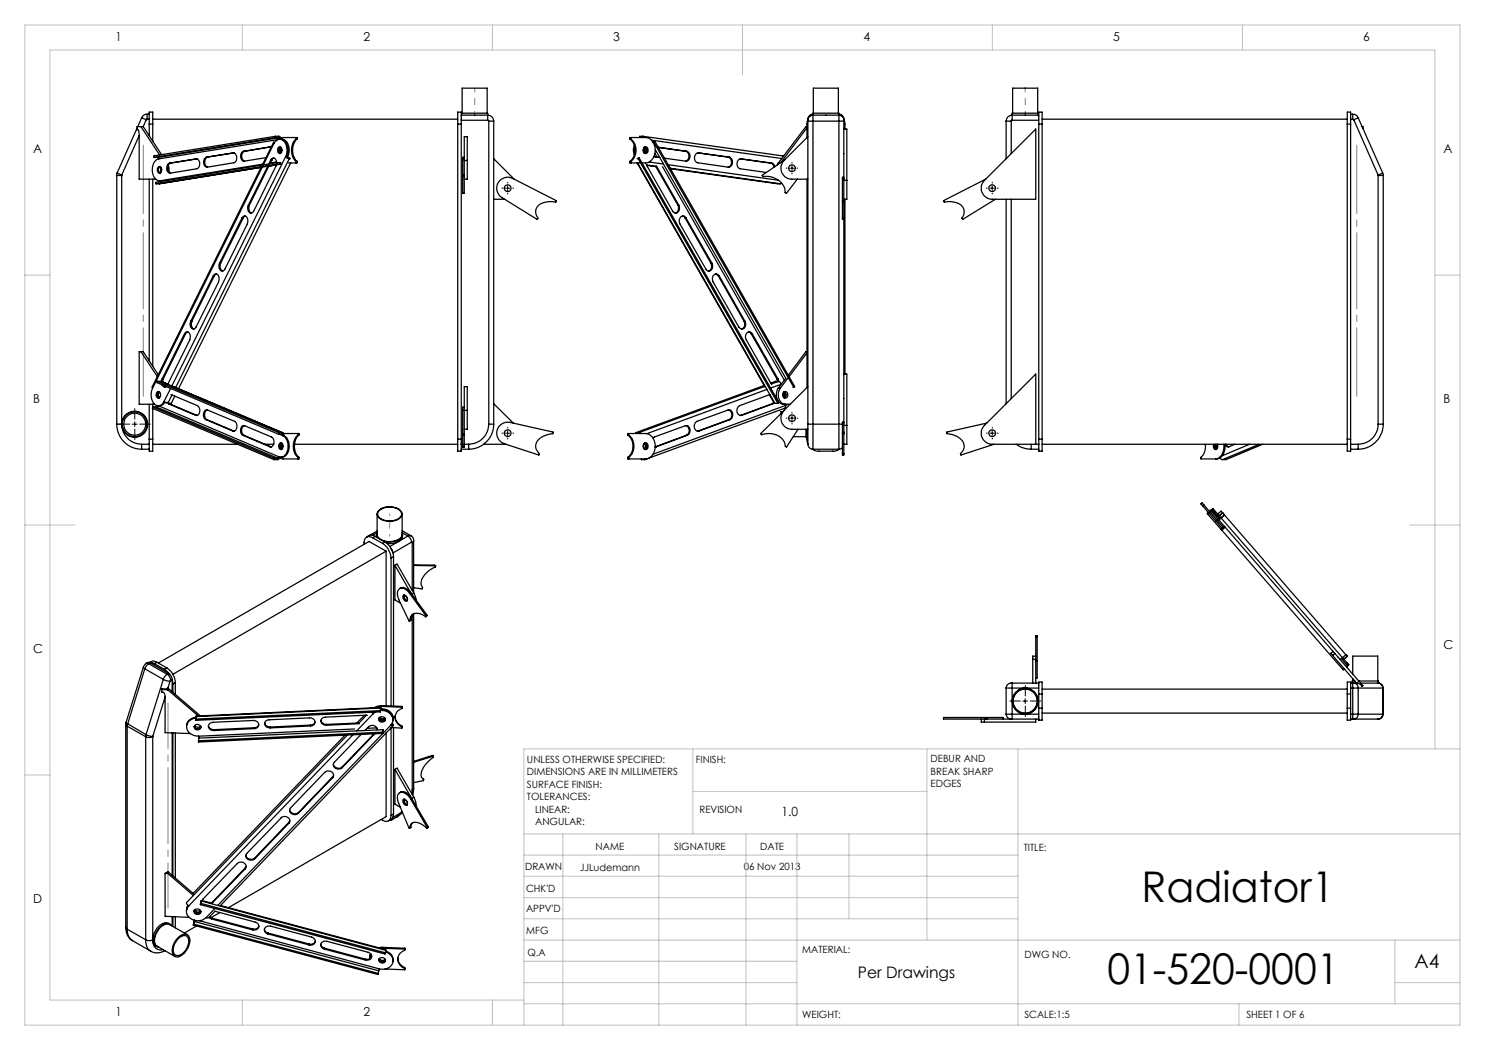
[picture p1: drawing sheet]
<svg xmlns="http://www.w3.org/2000/svg" width="297mm" height="210mm" viewBox="0 0 297 210" stroke-linecap="round" stroke-linejoin="round" font-family="sans-serif">
<g fill="none" stroke="#000" stroke-width=".2" stroke-dasharray="15.2 1.3 1.3 1.3">
<path d="M100.6 37.6h-.2M101.6 36.6v-.2M101.6 38.6v.2M102.6 37.6h.1M157.4 33.6h-.2M158.4 32.6v-.2M158.4 34.6v.2M159.4 33.6h.2M197.5 37.6h-.2M198.5 36.6v-.2M198.5 38.6v.2M199.5 37.6h.1"/>
<path d="M26 84.8h-2.1M27 83.8v-2.1M27 85.8v2.1M28 84.8h2.1M100.6 86.6h-.2M101.6 85.6v-.2M101.6 87.6v.2M102.6 86.6h.1M157.4 83.6h-.2M158.4 82.6v-.2M158.4 84.6v.2M159.4 83.6h.2"/>
<path d="M197.5 86.6h-.2M198.5 85.6v-.2M198.5 87.6v.2M199.5 86.6h.1M205.1 139.2v-2.1M204.1 140.2h-2.1M205.1 141.2v2.1M206.1 140.2h2.1"/>
</g>
<g fill="none" stroke="#000" stroke-width=".2">
<path d="M101 37.6h1M101.5 37.1v1M157.9 33.6h1M158.4 33.2v.9M197.9 37.6h1M198.4 37.1v1M26.4 84.8h1M27 84.3v1M101 86.6h1M101.5 86.1v1M157.9 83.6h1M158.4 83.1v1"/>
<path d="M197.9 86.6h1M198.4 86.1v1M205 139.7v1M204.5 140.2h1"/>
</g>
<g fill="none" stroke="#c0c0c0" stroke-width=".2">
<path d="M5 5h287v200h-287zM48.5 5v5M98.5 5v5M148.5 5v10M198.5 5v5M248.5 5v5M5 55h5M287 55h5M5 105h10M282 105h10M5 155h5M138.6 158.3h46.8"/>
<path d="M138.6 149.8v17M185.4 149.8v38.2M203.6 149.8v55.2M287 149.8v-139.8h-277v190h94.8M292 149.8h-187.2v55.2M104.8 166.8h187.2M104.8 179.5h98.8M104.8 175.3h98.8M104.8 171h98.8M112.6 166.8v38.2M131.8 166.8v38.2M149.2 166.8v38.2"/>
<path d="M159.4 166.8v38.2M169.8 166.8v17M104.8 183.8h98.8M104.8 196.5h54.6M104.8 192.3h54.6M104.8 188h187.2M279 196.5h13M279 188v12.8M48.5 200v5M98.5 200v5M104.8 200.8h187.2M247.8 200.8v4.2"/>
</g>
<path d="M28.7 29v50.2M271.4 29v50.2" fill="none" stroke="#808080" stroke-width=".2" stroke-dasharray="15.2 1.3 1.3 1.3" stroke-dashoffset="1.6"/>
<path d="M95 17.6v5.4M205.1 17.6v5.4" fill="none" stroke="#808080" stroke-width=".2" stroke-dasharray="15.2 1.3 1.3 1.3" stroke-dashoffset="14.4"/>
<path d="M33.6 140.6v41" fill="none" stroke="#808080" stroke-width=".2" stroke-dasharray="15.2 1.3 1.3 1.3" stroke-dashoffset="6.2"/>
<path d="M77.9 102.8v4.4" fill="none" stroke="#808080" stroke-width=".2" stroke-dasharray="15.2 1.3 1.3 1.3" stroke-dashoffset="14.9"/>
<g fill="none" stroke="#000" stroke-width=".25">
<path d="M23.4 35.1h.9M23.4 35.1v49.7M23.4 34.6l.9 .4M23.4 34.6v.5M24.3 35v.1M24.3 35.1v49.7M27.4 25.6l-4 9M27.8 27.1v8.7h3.4M27.8 27.1l-3.5 7.9M28.2 25.3l3.7 5.7M28.3 23.6l.9 .3M28.3 23.6l-.7 1.7"/>
<path d="M28.6 25.3h-1.2v.7h.2l.2 .2v.9M28.6 25.3l3.7 5.6M29.2 23.9l-.6 1.4M29.4 23.8l-.2 .1M29.4 22.9a1.09 1.09 0 0 0-1.1 .7M29.4 22.9v.9M29.4 23.8h.4M29.4 22.9h.4M29.8 23.9v.9M29.8 22.9v-.5h.8v2.4M29.8 22.9v.9M29.8 24.8h.8"/>
<path d="M29.8 23.8v.1M29.8 24.8v2.4M29.8 35.8v36.3M30.6 23.8h60.9M30.6 24.8v3.4M30.6 35.8v37.4M30.8 31.5h.7M31.2 36.8h.7M31.5 31.5l.2 .3M31.7 33.4a.62 .62 0 0 1 .6 .6 .62 .62 0 0 1-.6 .6l-.2-.5v-.5zM31.7 31.8a2.43 2.43 0 0 0-1 3.4l.6 .7 .7 .3M31.9 36.2h.1"/>
<path d="M32 33.3a.81 .81 0 0 0 0 1.3M32 36.2v.1M32.2 33.5l-.1 .4 .1 .5M33.7 33.1l.1 1.3M33.9 32.6h.2M34.1 32.6a1.13 1.13 0 0 0 0 2M39.2 31.8a1.07 1.07 0 0 1 .8 .9 1.07 1.07 0 0 1-.6 1.1l-5.4 .8a1.1 1.1 0 0 1-.7-.9 1.1 1.1 0 0 1 .6-1.1M39.2 31.8h.2M39.2 31.8l-5.3 .8M39.4 31.8l-5.3 .8M41.3 31.4h.2M41.5 31.4a1.2 1.2 0 0 0 0 2"/>
<path d="M46.6 30.6a1.06 1.06 0 0 1 .8 .9 1.06 1.06 0 0 1-.7 1.1l-5.2 .8a1.09 1.09 0 0 1-.8-.9 1.09 1.09 0 0 1 .6-1.1M46.6 30.6h.1M46.6 30.6l-5.3 .8M46.8 30.6l-5.3 .8M48.7 30.3a1.07 1.07 0 0 0-.6 1 1.07 1.07 0 0 0 .8 .9l4.3-.7M48.7 30.3h.2a1.13 1.13 0 0 0 0 1.9M52.2 33.5l-21.8 43.9 .1 .2M52.5 33.4l-22 44.2M52.5 32.8l-20.5 3.4M53.6 33.3l-3.9 7.7M53.6 33.3l1.7-.3-4.6 9.3a.62 .62 0 0 1-.7 .3 .62 .62 0 0 1-.4-.8l.1-.8M53.8 33.2l-3.9 7.8"/>
<path d="M54.2 29.4l-5.5 .9M54.2 32a.62 .62 0 0 1 .7-.3 .62 .62 0 0 1 .4 .7l.1 .2M54.2 32l-.4 .8M54.2 32h.2M54.4 32l-.3 .6 1.2-.2M54.7 28.5l-2.2 4.5M54.8 28.4v.3M54.8 28.7a1.21 1.21 0 0 1 1.2-.9 1.21 1.21 0 0 1 1.1 .9l.3 1.1-.3 1.6M54.8 31.6l-.4 .4M54.8 28.7l-2.1 4.3M55.1 27.3h.6M55.1 27.3l-24.3 3.9v.3"/>
<path d="M55.1 27.3v.2M55.1 27.5l-24.3 4M55.1 27.5h.7M55.5 32.8h.6M55.5 32.8l-24.3 4M55.5 32.5v.3M55.5 32.5l-24.3 4v.3M55.5 32.5h.6v.3M55.5 27.9l-23.8 3.9M55.6 29.6a.51 .51 0 0 1 .7 0 .51 .51 0 0 1 .1 .7 .43 .43 0 0 1-.5 .4 .43 .43 0 0 1-.4-.5zM55.7 27.3l.5 .2v.3M55.7 27.3l.1 .2"/>
<path d="M55.8 27.5l.2 .3M55.8 27.5l-24.3 4M56 27.8a1.85 1.85 0 0 1 1.9 2.2l-.4 1.5M56.1 29.4a.82 .82 0 0 0 0 1.3M56.1 32.8l-24.2 4M56.2 27.8a2.21 2.21 0 0 1 1.4 2.8l-.3 .8a2.77 2.77 0 0 0-.7-3.5zM56.2 29.4l-.2 .5 .2 .7M56.2 27.6l3.2-.1v.3M56.3 29.6l-.1 .3 .1 .6M57.1 31.4l.8 .3M57.1 31.4h.2M57.1 31.4l-22.7 45.8"/>
<path d="M57.3 31.4l.4 .2M57.7 31.6h.2M57.7 31.6l.2 .1M57.9 31.7h.2M57.9 31.7l-22.8 45.8M58.1 32.6l-22.4 45.1M59.2 27.8a3.3 3.3 0 0 0 0 4.5M59.2 32.3h.2M59.2 27.8h.2M59.2 27.5v.3M59.2 32.3v.3M59.4 27.8a3.3 3.3 0 0 0 0 4.5"/>
<path d="M59.4 32.3v.3h-1.7M91.5 24.8v-2.4h.8v2.4M91.5 24.8h.8M91.5 24.8v63M92.3 24.1h5.2M92.3 23h5.2M92.3 24.8v63M92.3 23v-.4h5.2v.4M92.4 22.6v-5h5v5M92.5 35.3v3.2M92.5 31.8h.4M92.5 38.5v.2h.4v-.2"/>
<path d="M92.5 35.3h.4M92.5 31.8v3.5M92.5 35.1h.4M92.5 38.5h.4M92.9 35.3v3.2M92.9 31.5h-.4v.3M92.9 32.1h.6M93.5 32.1v3.7h-.6M93.5 32.1v-4.8h-.6v8M97.5 24.1l.3 .1M97.5 23v1.1M97.5 23a1.2 1.2 0 0 1 1.2 1.2"/>
<path d="M97.8 24.2h.9M97.8 24.2v60.6M98.7 39.9h2.2M98.7 24.2v60.6M98.7 31.7l4.1 4.1M100 36.1l.6-.4a2.12 2.12 0 0 1 2 0l8.7 4.4-.1 .3a3.3 3.3 0 0 0-4 1.4 1.93 1.93 0 0 0 .4 1.8l-.2 .3-7-4.4a2.19 2.19 0 0 1-.4-3.4zM126 27.8a2.95 2.95 0 0 1 0 4.5M126 27.8v-.3h3.1a2.47 2.47 0 0 1 1.8 3.4 2.11 2.11 0 0 1-2.5 1.7M126 32.3v.3h1.9M126 32.3h.2M126 27.8h.2M126.2 27.8a2.95 2.95 0 0 1 0 4.5"/>
<path d="M126.2 27.5v.3M126.2 32.3v.3M126.9 29.1l-.2 .7 .2 1.2M126.9 29.4l.1 1.3zM127.4 32.6l25.6 44.8M127.4 31.7h.2M127.5 32.8h.1M127.5 32.6l27.5 48.1h.6M127.6 31.7l28 49M127.6 31.6h.2M127.8 31.6l-.2 .1M127.8 31.6l28 48.9-.2 .2"/>
<path d="M128.6 27.3l.3 .2M128.6 27.3h-.6v.2M128.6 27.3v.2M128.6 27.3l28.1 4M128.7 29.6l.1 .3-.1 .6M128.8 29.5a.64 .64 0 0 1 .9 .4 .64 .64 0 0 1-.5 .8 .74 .74 0 0 1-.4-1.2zM128.8 29.5l.2 .4-.2 .7M128.9 29.4a.84 .84 0 0 1 0 1.3M129 29.4a.74 .74 0 0 1 .4 .6 .74 .74 0 0 1-.4 .7M129.3 32.9l5.2 9.4a.76 .76 0 0 0 1.1 .2 .76 .76 0 0 0 .3-1l-.2-.5M129.3 33l1.8 .3 4.5 7.7M129.3 33.1l1.9 .2"/>
<path d="M129.8 32.4l2.9 .4M130.3 28l26.1 3.7M130.6 28.4h.4M130.6 28.5h.2M130.8 31.3l1.1 .2M130.8 28.5l28 49M131 30.7l.4 .7M131 28.4l-.2 .1M131 28.4l27.9 48.9-.1 .2M131.1 29.9l26.1 45.8-1.6 1.9M131.3 33.2l4.4 7.8M131.6 29.4l5.7 .9"/>
<path d="M131.7 29.5l5.4 .8M132.5 33.3l24.4 42.8M133.6 32.9l22.1 3.1M134 33.6l22 3.2M134.1 33.8l21.9 3M137.1 30.3a1.06 1.06 0 0 1 .7 .9 1.06 1.06 0 0 1-.7 1M137.1 30.3h.2M137.3 30.3a1.03 1.03 0 0 1 .7 1 1.03 1.03 0 0 1-.8 .9l-4.3-.6M139.7 30.6a1.03 1.03 0 0 0-.8 .9 1.03 1.03 0 0 0 .7 1.1l6.1 .8M139.7 30.6h-.1l6 .8M139.7 30.6l6.1 .8M145.6 31.4a1.1 1.1 0 0 1 .7 1 1.1 1.1 0 0 1-.6 1"/>
<path d="M145.6 31.4h.2M145.8 31.4a1.05 1.05 0 0 1 .7 1.1 1.05 1.05 0 0 1-.8 .9M148.2 31.8a1.03 1.03 0 0 0-.8 .9 1.03 1.03 0 0 0 .7 1.1l5.1 .7M148.2 31.8h-.1l6 .8M148.2 31.8l6.1 .8M154.1 32.6a.8 .8 0 0 1 .7 .8M154.1 32.6h.2M154.3 32.6l.4 .2 .3 .5M155.6 32.6l-.1 .4M155.6 32.6h.4M156.3 36.6l-.3 .2M157 32l-4.6 3.1 .2 .2a3.8 3.8 0 0 1 4.4 2.8v.4l.3 .2 2.2-2.9"/>
<path d="M161.4 25.3h-.2l-5.6 7.3M161.4 35.8v41.7M161.4 25.6l-5.2 6.9M161.6 24.2h1M161.6 27.3l-4.8 4.8a2.2 2.2 0 0 0-.4 2.4 2.2 2.2 0 0 0 2 1.3h3.2M161.6 23.8v.1M161.6 24.2v60.6M161.6 23.8l-.2 .8v2.9M162.5 22.9a1.04 1.04 0 0 0-.9 .9M162.6 23v1.2M162.6 23a1.04 1.04 0 0 0-1 1.2M162.6 23v-.4h5.2v.4"/>
<path d="M162.6 22.8l-.6 .4M162.6 23h5.2M162.6 24.2v60.6M162.6 24.2h5.2M162.7 22.6v-5h5v5M167.8 23v1.2M167.8 24.2h1M167.8 23a1.04 1.04 0 0 1 1 1.2M167.8 22.8l.5 .4M167.8 24.2v60.6M167.9 22.9a1.05 1.05 0 0 1 .9 .9M168.5 35.7v4.7"/>
<path d="M168.5 35.7h.3M168.8 23.8l.2 .8v1.2M168.8 35.4h-.3v.3M168.8 36.1h.6M168.8 25.8h.6v10.3M168.8 23.8v.1M168.8 24.2v16.2M169 39.9v34.9M169.4 36.1v3.8h-.6M196.9 36.1l10.3-10.3v14.1h-8.8a2.22 2.22 0 0 1-2-1.4 2.22 2.22 0 0 1 .5-2.4zM197.1 35.8l-8.4 4.3 .1 .3a3.3 3.3 0 0 1 4 1.4v1.1l-.4 .7 .1 .3 6.6-4M201.2 24.2h1"/>
<path d="M201.2 24.2v7.5M201.2 39.9v40.8M202.2 24.2v6.5M202.2 39.9v39.8M202.4 24.1l-.2 .1M202.4 23v1.1M202.4 23a1.2 1.2 0 0 0-1.2 1.2M202.4 23v-.4h5.2v.4M202.4 24.1h5.4M202.4 23h5.4M202.5 22.6v-5h5v5M207.8 24.8v-2.4h.6v2.4"/>
<path d="M207.8 24.8h.6M207.8 24.8v63M208.4 24.8v63M208.4 23.8h61.1M269.5 24.8h.6M269.5 24.8v63M270.1 22.9v-.5h-.6v2.4M270.1 23.9v.9M270.1 22.9v.9M270.1 23.8v.1M270.1 24.8v63M270.1 23.8h.4"/>
<path d="M270.1 22.9h.4M270.5 22.9a1.09 1.09 0 0 1 1.1 .7M270.5 23.8l.3 .1M270.5 22.9v.9M270.8 23.9l4.8 11.1M271.6 23.6l-.8 .3M271.6 23.6l4.9 11M272.4 25.3h.2v.3M275.6 35v.1M275.6 35.1h1M275.6 35.1v49.7M276.5 34.6l.1 .5"/>
<path d="M276.5 34.6l-.9 .4M276.6 35.1v49.7M42.7 55.2a.62 .62 0 0 1 .7-.4 .62 .62 0 0 1 .4 .8l-.1 .8-4.5 9a.62 .62 0 0 1-.8 .4 .62 .62 0 0 1-.4-.8l.2-.8M42.7 55.2h.2M42.7 55.2l-4.5 9M42.9 55.2l-4.5 9M43.3 54.8l-.4 .4M43.9 52.6h.2M44.1 52.6a1.17 1.17 0 0 0 .5 1.6M48.4 43.6a.61 .61 0 0 1 .8-.4 .61 .61 0 0 1 .4 .8l-.1 .8-4.5 9a.61 .61 0 0 1-.8 .4 .61 .61 0 0 1-.4-.8l.1-.8M48.4 43.6h.2M48.4 43.6l-4.5 9"/>
<path d="M48.6 43.6l-4.5 9M49 43.2l-.4 .4M49.7 41h.2M49.9 41a1.17 1.17 0 0 0 .4 1.6M135.6 41a1.14 1.14 0 0 1-.6 1.6M135.6 41h.1M136.5 43.2l.5 .4M137 43.6h.2M137 43.6l5.2 9M137.2 43.6a.71 .71 0 0 0-.8-.4 .71 .71 0 0 0-.5 .8l.1 .8 5.2 9a.75 .75 0 0 0 1 .3 .75 .75 0 0 0 .3-.9l-.1-.6M137.2 43.6l5.2 9M142.2 52.6a1.05 1.05 0 0 1-.5 1.6"/>
<path d="M142.2 52.6h.2M143.1 54.8l.6 .4M143.7 55.2h.1M143.7 55.2l5.1 9M143.8 55.2a.76 .76 0 0 0-1-.3 .76 .76 0 0 0-.3 1l.1 .5 5.2 9a.77 .77 0 0 0 1 .3 .77 .77 0 0 0 .4-.9l-.2-.6M143.8 55.2l5.2 9M168.5 40.4v3.2M168.5 40.4h.3M168.5 40.1h.3M168.5 43.6v.3h.3M168.5 43.6h.3M168.8 40.4v3.2"/>
<path d="M168.8 43.6v43.1M28.2 70.3l3.3 5M30.5 77.6a2.63 2.63 0 0 0 .9 3.5l.8-.1 .6-.7M31.4 78.5a.51 .51 0 0 1 .7 0 .51 .51 0 0 1 0 .7 .45 .45 0 0 1-.5 .4 .45 .45 0 0 1-.4-.5zM31.5 76.3h.7l24.4 10.3M31.5 76.3l24.3 10.2M31.5 76.3l-.1 .2 24.3 10.3M31.6 74.9l-3-4.6h-.8v10.5h3.1M31.8 78.3a.82 .82 0 0 0 0 1.3M31.9 78.4l-.2 .5 .2 .6M32.4 77l.1 .1a.54 .54 0 0 0 .7 .2M32.4 75.8l-.1 .5"/>
<path d="M32.4 75.8h.2M32.5 76.2l.2 .2M32.6 75.8l-.1 .6M32.7 77.1l.4 .3M34.1 77.7l-1.3 2.6M34.2 78.9l5.3 2.2a1.14 1.14 0 0 1-.2 2h-.2M34.4 79l-.7 1.5 .3 .3M35 79.2l-.7 1.5h-.5M36.9 66.8a.61 .61 0 0 1 .8-.4 .61 .61 0 0 1 .4 .8l-.1 .8-4.5 8.9-1.1-.6M36.9 66.8h.2M36.9 66.8l-4.5 9M37.1 66.8l-4.5 9"/>
<path d="M37.5 66.4l-.4 .4M38.2 64.2h.2M38.4 64.2a1.21 1.21 0 0 0 .4 1.6M148.8 64.2a1.07 1.07 0 0 1-.5 1.6M148.8 64.2h.2M149.8 66.4l.4 .4M150.2 66.8l5.2 9M150.2 66.8h.3M150.5 66.8a.71 .71 0 0 0-.9-.4 .71 .71 0 0 0-.5 .8l.2 .8 5 8.9M150.5 66.8l5.1 9M152.8 77.1l-25.6 9.4M152.9 77.3l-25.1 9.2"/>
<path d="M153.4 77.9l-24 8.8M153.9 78.9l.8 1.5-.4 .4M154 78.9l-6.1 2.2a1.09 1.09 0 0 0-.5 1.1 1.09 1.09 0 0 0 .7 .9h.2M155.4 75.8l.2 .5-1.3 .5M155.4 75.8h.2M155.6 76.3h-.5l-.9 .3M155.6 75.8l.2 .6M155.6 77.6a2.03 2.03 0 0 0 1.1 3.2h1.4M155.6 77.6h.5M155.9 76.3l.3 .6M156.1 77.6a2 2 0 0 0 1 3.2M156.2 76.8h.1"/>
<path d="M156.2 76.9l-2.1 .7M156.3 76.8l-.1 .1M156.7 78.6l.1 .3-.1 .5M156.8 78.4a.64 .64 0 0 1 .8 .5 .64 .64 0 0 1-.5 .7 .71 .71 0 0 1-.6-.5 .71 .71 0 0 1 .3-.7zM156.8 78.4l.2 .5-.2 .6M156.8 78.3a.75 .75 0 0 1 0 1.3M157.6 75.7l-1.5 1.9M158.6 77.5h.2M161.4 70.6l-3.6 4.7M161.4 70.3h-.2l-3.5 4.7M161.6 77.3l-4.8 4.8a2.22 2.22 0 0 0-.4 2.4 2.22 2.22 0 0 0 2 1.4h3.2M168.8 74.8h.6v10.3"/>
<path d="M23.4 84.8a5 5 0 0 0 4.9 5M23.4 84.8h.9M24.3 84.8a4.1 4.1 0 0 0 4 4.1M28.3 88.9v.9M28.3 88.9h1.5M28.3 89.8h1.5M29.8 87.8v1.1M29.8 88.9v.9M29.8 87.8h.8M29.8 80.8v7M30.6 87.8v2.4h-.8v-.4M30.6 88.9h16.8"/>
<path d="M30.6 80.8v.6M30.6 81.7v6.1M30.6 81.4l24.2 10.2M30.6 81.4h.6M30.6 81.4l-.1 .3 24.3 10.2M31.2 81.4l24.3 10.2M31.5 81.2l-.3 .2M32.8 80.3l.5 .3M33 80.4l-.6 .6-.7 .2 24.1 10.2M33.4 80.4l.3 .4M33.7 80.8h.3M33.7 80.8l5.4 2.3"/>
<path d="M34 80.8l5.4 2.3M39.1 83.1h.3M39.4 83.1h.1M41.2 83.9a1.11 1.11 0 0 1 .1-1.9l5.6 2.3a1.16 1.16 0 0 1-.2 1.9h-.1M41.2 83.9h.2M41.2 83.9l5.4 2.3M41.4 83.9l5.4 2.3M41.5 82a1.19 1.19 0 0 0-.1 1.9M46.6 86.2h.2M46.8 86.2h.1M48.6 87.1a1.13 1.13 0 0 1 .2-2l5.5 2.3a1.16 1.16 0 0 1-.1 2h-.2M48.6 87.1h.2"/>
<path d="M48.6 87.1l5.4 2.3M48.8 87.1l5.4 2.3M48.9 85.1a1.19 1.19 0 0 0-.1 2M53 88.9h1.8M54 89.4h.2M54.2 89.4h.1M54.8 91.9h.7M54.8 91.6h.7M54.8 91.6v.3M55.5 91.6v.3M55.7 86.8h.7M55.8 91.4l-.3 .2"/>
<path d="M55.8 86.5h.6M55.8 86.5l-.1 .3M55.9 86.8l.7 .3M56 88.6a.66 .66 0 0 1 .7 .4 .66 .66 0 0 1-.3 .8 .56 .56 0 0 1-.6-.2 .56 .56 0 0 1 0-.7zM56 91.4l-.3 .5h-.2M56.3 88.6a.77 .77 0 0 0 0 1.3M56.4 86.8l.1 .1 .1 .2M56.4 88.6l-.2 .5 .2 .7M56.4 86.5a.46 .46 0 0 1 .4 .6M56.4 86.5v.3M56.5 88.9h.1M56.5 88.8l-.1 .3 .1 .6"/>
<path d="M56.6 87.1a2.67 2.67 0 0 1 0 4.3h-.8M56.6 87.1h.2M56.7 86.7h3.1v.3M56.8 87.1a2.65 2.65 0 0 1 0 4.3h-.6M58.9 88.9h32.6M59.6 87a3.2 3.2 0 0 0 0 4.5M59.6 87h.2M59.6 91.5h.2M59.6 86.7v.3M59.6 91.5v.3M59.8 91.5v.3h-3.2l-.6-.2M59.8 87a3.2 3.2 0 0 0 0 4.5"/>
<path d="M91.5 87.8v2.4h.8v-.4M91.5 87.8h.8M92.3 87.8v1.1M92.3 88.9v.9M92.3 88.9h.2M92.3 89.8h1.4M92.5 87v2.3M92.5 86.7h.4M92.5 82.1h1M92.5 89.3v.1h.4v-.1M92.5 82.1v4.9M92.5 87h.4"/>
<path d="M92.5 89.3h.4M92.9 87v2.3M92.9 81.4h-.4v.7M92.9 88.9h.8M93.5 82.1v3.8h-.6M93.5 82.1v-4.8h-.6v9.7M93.7 88.9v.9M96.7 88.9h4.5M97.8 84.8a4.1 4.1 0 0 1-4.1 4.1M97.8 84.8h.9M98.7 84.8a5 5 0 0 1-5 5M98.7 80.7l4 3.9"/>
<path d="M99.9 85.2l1-.6 1.1-.1 8.6 1.9v.3a3.4 3.4 0 0 0-3.5 2.4 1.85 1.85 0 0 0 .8 1.6l-.1 .3-6.9-2.2a2.24 2.24 0 0 1-1-3.6zM125.6 87a2.95 2.95 0 0 1 0 4.5M125.6 87v-.3h3.5a2.49 2.49 0 0 1 1.8 3.4l-.5 1.1a1.5 1.5 0 0 1-1.3 .6h-3.5v-.3M125.6 87h.1M125.6 91.5h.1M125.7 87a2.89 2.89 0 0 1 0 4.5M125.7 86.7v.3M125.7 91.5v.3M127.2 86.5h.6M127.2 86.5v.2M127.8 86.5l.3 .2M127.8 86.5v.2"/>
<path d="M128.3 91.8v.1h.6M128.8 88.7a.64 .64 0 0 1 .9 .4 .64 .64 0 0 1-.5 .8 .74 .74 0 0 1-.4-1.2zM128.8 88.7l.2 .4-.2 .7M128.9 91.8v.1M128.9 88.6a.84 .84 0 0 1 0 1.3M129 88.6a.74 .74 0 0 1 .4 .6 .74 .74 0 0 1-.4 .7M129.2 91.8l-.3 .1M129.5 91.7l-.5 .2M131.1 89.4h.1M131.1 89.4h.2M131.3 89.4h-.3M137.2 85.1a1.07 1.07 0 0 1 .6 1 1.07 1.07 0 0 1-.5 1"/>
<path d="M137.3 87.1h.2M137.3 87.1l-6.2 2.3M137.5 87.1a1.06 1.06 0 0 0 .5-1.1 1.06 1.06 0 0 0-.7-.9l-6.7 2.5M137.5 87.1l-6.2 2.3M139.6 86.2h.2M139.6 86.2h-.1M145.7 82a1.07 1.07 0 0 1 .7 .9 1.07 1.07 0 0 1-.6 1M145.8 83.9l-6.2 2.3M145.8 83.9h.2M146 83.9a1.06 1.06 0 0 0 .6-1 1.06 1.06 0 0 0-.8-.9l-6.4 2.3a1.09 1.09 0 0 0-.6 1 1.09 1.09 0 0 0 .8 .9h.2M146 83.9l-6.2 2.3M148.1 83.1h.2"/>
<path d="M148.1 83.1h-.1M154.3 80.8l-6.2 2.3M154.3 80.8h.3M154.6 80.8l-6.3 2.3M154.9 80.5l-.3 .3M156.6 82.3h-.4v.4M156.8 82.1l-4.7 4.6 .2 .3a3.5 3.5 0 0 1 4.7 1.9l.1 .4 .2 .1 2.3-3.5M157.1 81.1v.4l-.2 .2-27.2 9.9M157.1 81.1l-26.5 9.7M157.5 80.8l-.4 .3M158.6 87.3h2.6M161.2 85.9v1.5h.2"/>
<path d="M161.4 85.9v2.3l.2 .6M161.6 84.8h1M161.6 84.8v3.7a1.11 1.11 0 0 0 1 1.3M162.5 89.8l.9 .4h3.5l1-.4M162.6 84.8v5M162.6 89.8h5.2M162.6 84.8h5.2M167.8 84.8v5M167.8 84.8h.7M168.5 89.6l-.7 .2M168.5 86.7v4M168.5 90.7v.3h.3v-.3"/>
<path d="M168.5 84.5v2.2M168.5 86.4h.3M168.5 84.5h.3M168.5 86.7h.3M168.5 90.7h.3M168.8 86.7v4M168.8 84.4l-.3 .1M168.8 85.1h.6M169.4 85.1v3.8h-.6M197.3 84.6l-8 1.8 .1 .3a3.4 3.4 0 0 1 3.4 2.4l-.2 1-.5 .6 .1 .3 6.6-2.1M203.2 88.9l.2 .1a4.8 4.8 0 0 0 2.8 .8M206.2 88.9v.9"/>
<path d="M206.2 89.8h1.6M207.2 88.9v-14.1l-10.3 10.3a2.2 2.2 0 0 0-.5 2.4 2.2 2.2 0 0 0 2 1.4h9.4M207.8 87.8v1.1M207.8 88.9v.9M207.8 87.8h.6M208.4 87.8v2.4h-.6v-.4M208.4 88.9h61.1M241.1 88.9a2.88 2.88 0 0 1-.9 2.6v.3h3.1a2.46 2.46 0 0 0 1.7-2.9l.1 .1a.5 .5 0 0 0 .7 .4l1.2-.5M242.8 88.9a.59 .59 0 0 0-.1 .6 .59 .59 0 0 0 .6 .3l.2-.2v-.7M243 88.9l-.1 .6 .3 .4M243.2 88.9l-.1 .3 .2 .6M243.5 88.9l-.2 .3 .2 .5"/>
<path d="M244 91.6l.5 .3M244.8 88.9a2.4 2.4 0 0 1-1.7 2.9M245.3 88.9l.4 .5M249.9 88.9l-5.5 2.2M251.8 88.9l-7.3 3M252.5 88.9l-7.3 3h-.7M269.5 87.8v2.4h.6v-.4M269.5 87.8h.6M270.1 87.8v1.1M270.1 88.9v.9M270.1 88.9h1.5M270.1 89.8h1.5"/>
<path d="M271.6 88.9v.9M275.6 84.8a4 4 0 0 1-4 4.1M275.6 84.8h1M276.6 84.8a5 5 0 0 1-5 5M73.8 107.2l-.2 .1M74.5 107.6a1.12 1.12 0 0 0-1.3-.1 1.12 1.12 0 0 0-.4 1.4M74.5 107.6l2 1.1M75 107.3a1.16 1.16 0 0 0-1.2-.2l-.5 .3M75 107.3l-.5 .3M75 107.3l2 1.1M75.3 106.9l.1 .5M75.4 106.6l-.9 .5"/>
<path d="M75.4 102.8v4.1a2.58 2.58 0 0 0 3.4 1.3 1.66 1.66 0 0 0 1.6-1.3v-4.1M75.4 106.5l-.1 .5 .3 .6M75.4 106.2l-1.7 1M75.7 102.2a3.5 3.5 0 0 1 4.4-.1 1.1 1.1 0 0 1-.6 1.8 3.5 3.5 0 0 1-3.9-.5 .84 .84 0 0 1 .1-1.2zM75.7 102.2a3.2 3.2 0 0 1 4.5 .2 1.33 1.33 0 0 1-1.3 1.7 3.1 3.1 0 0 1-3.3-.9l-.1-.5zM76.5 108.7a3.7 3.7 0 0 1 1.7 2.9M77 108.4a3.7 3.7 0 0 1 1.7 2.9M77 108.4l-.5 .3M77.2 110.2l-42.6 24.7M77.2 110.2l-3.4-1.9-42.1 24.3M77.2 110.2v30.9M78.2 111.6v29.6"/>
<path d="M78.7 111.3l-.5 .3M78.7 111.3v29.9M79 113.1l3.2 5.6M79 113.1v6.9l1.1 .6M79 113.1l.4-.3 3.4 5.8M79.8 108.3l-1.1 .3-1.3 .1M79.8 108.3l-1.8 1M79.9 117.7a1.38 1.38 0 0 1 2 .5l.2 .3M80.4 106.5a1.4 1.4 0 0 1-1.3 1.7l-1.3 .2-1.1-.2M80.4 106.1l1.8 1.1M80.5 106.6l1.1 .6M80.5 106.9l-.1 .7-.6 .7"/>
<path d="M80.6 119.1a.68 .68 0 0 1 .8 .3 .68 .68 0 0 1-.1 .9 .93 .93 0 0 1-.7-1.2zM80.8 119.1v-.1a.89 .89 0 0 0 .7 1.1 .92 .92 0 0 1-.7-1zM81.2 119.2l.3 .5M81.6 107.2a1.6 1.6 0 0 1 .7 1.2M81.6 107.2l-1.8 1.1M81.9 118.7a1.58 1.58 0 0 0-2.1-.9l-.3 .8 .2 1 2.1 4.6h.2M81.9 118.7l3.3 4.5M82.1 118.5l-.2 .2M82.1 118.5l3.3 4.6M82.2 107.2l.3 .2 .2 .7M82.2 107.2h-.6M82.3 108.4l.1 .1"/>
<path d="M82.3 108.4l-3.7 2.2M82.4 108.5v9.6M82.7 108.1l-.3 .4M82.7 108.1v10.5M82.7 113.1l4.4 .1M82.7 113h4.2l.2 .2M82.8 118.6l.4 1.4M82.8 118.6l-.4 .2M87.1 113.2l-.1 .2a3.9 3.9 0 0 0-2.8 3.4l.3 .7-.1 .3-1.7-.3M240.6 101.2l2.5 3M240.8 101l2.5 3M240.8 101l-.2 .2"/>
<path d="M240.8 101l-.4-.4-.2 .2 .4 .4M241.6 102.9l2.6 3M241.7 102.5l-.3 .2 .2 .2M241.8 102.6l-.2 .3M242.1 102.1l-.2 .2M242.1 102.1h.1M242.1 102.1l1.6 1.9M242.1 102.1l.5-.4 1.6 1.9M242.3 102.3l-.3 .2M242.3 101.9l-.2 .2M242.4 101.9l1.5 1.8zM243.1 104.2l1.3 1.5"/>
<path d="M243.3 104l1.4 1.5M243.3 104l-.2 .2M243.7 104l28.1 32.2M243.9 103.7l-.2 .3M244.2 103.6l-.3 .1M244.2 103.6h.1M244.2 105.9l.2 .1M244.2 103.6l-.5 .4M244.2 103.6l25.3 29M244.4 106l24.2 28 .3-.2M244.4 105.6l-.2 .3M244.5 102.5l-.7 .6"/>
<path d="M244.5 102.5v.1M244.5 102.5l-.3-.3-.7 .6M244.5 102.6l-.7 .6M244.5 102.6l.4 .4M244.9 103l-.7 .6M244.9 103l24.3 27.9M244.9 103h.1M244.9 105.3l-.2 .2M245 105.4l-.6 .6M28.7 133.4l.3 .4M28.7 133.4l-3.5 11.1M29 133.8l-3.5 11"/>
<path d="M29 133.8l3.7 2.1M29.2 132.7l-.5 .7M29.2 132.7h.5M29.7 132.7l-.3 .3-.4 .8M29.7 132.7l3.7 2.2M30 132.5l.1 .1M30 132.5h.3l.6 .2M30 132.5h-.3l-.5 .2M30.1 132.6l3.6 2.1M30.1 132.6l-.4 .1M30.9 132.7l2 1.2M31.4 132.5a1.2 1.2 0 0 0-1.5 0"/>
<path d="M31.4 132.5l-.5 .2M31.4 132.5l2 1.1M32.3 137.9l1.2 .1M32.7 135.9l1.3 .4M32.7 135.9l-3.5 11M32.9 133.9l.9 .9M33 139.4v7.1l5.1 .2M33 139.4l-2.4 7.9M33.4 133.6a3.7 3.7 0 0 1 1.7 2.9M33.4 133.6l-.5 .3M33.4 134.9l-.5 .4-.2 .6M33.4 134.9a1.6 1.6 0 0 1 .7 1.2"/>
<path d="M33.5 138l6.2 5.2M33.6 137.6l-.5 .2h-.8v.6h.4l.2 .3 .1 .7M33.6 137.6l-.1 .4M33.6 137.6l6.5 5.6M33.7 134.7l.1 .1M33.7 134.7l-.3 .2M33.8 134.8l.4 .3 .2 .8M34 136.3l-.4 1.3M34.1 136.1l-.1 .2M34.4 136l.2 .8M34.4 135.9l-.3 .2M34.4 135.9v2.5"/>
<path d="M34.6 136.8v1.7M35.1 136.5l-.5 .3M35.1 136.5v2.4M82.4 123v35M82.7 122.8l-.3 .3-.2 .9-.2 .2M82.7 122.8v34.8M85.1 123.4a1.94 1.94 0 0 0-2.9-.1l-.2 .9M85.2 123.2l-.1 .2M85.4 123.1l-.2 .1M85.4 123.1l-.3 .3M201.2 137.6h1.2M201.2 137.6v5.2"/>
<path d="M202.4 136.6v1M202.4 136.6a1.02 1.02 0 0 0-1.2 1M202.4 137.6v5.2M202.4 136.6h5.4M202.4 137.6h5.4M206.6 131.9v4.7M206.6 131.9h.6M207.2 131.2h-.6v.7M207.2 132.2h.2M207.2 127.5h.2M207.4 132.2v3.4h-.2M207.4 132.2v-5.1h-.2v9.5"/>
<path d="M207.8 136.6v2.2M207.8 136.6v-.2h.6v2.4M207.8 138.8v2.8M207.8 138.8h.6M208.4 138.8v2.8M208.4 137.8h61.1M266.5 131.1l4.8 5.5M266.6 130.3l-.4 .4 .3 .4M267 130.7l-.5 .4M268.3 131.7l1.2 1.5M269.2 130.9l-1.2 1M269.2 130.9l.2 .3"/>
<path d="M269.4 131.2l-.7 .6M269.4 131.2l-.6 .7M269.5 132.6v.5M269.5 133.2l-.2 .2M269.5 132.6l.3 .4-.3 .2M269.5 138.8v2.8M269.5 138.8h.6M269.5 133.2l-.2 .1M270.1 136.6v-.2h-.6v2.4M270.1 136.6v2.2M270.1 138.8v2.8M270.1 136.6h.4"/>
<path d="M270.1 137.6h.4M270.5 136.6v1M270.5 137.6h1.1M270.5 136.6h.3M270.5 134.8v-3.6h5.1v5M270.5 135.7v.5M270.5 137.6v5.2M270.8 136.6a.91 .91 0 0 1 .8 1M270.8 136.6h.5M271 136.2h-.6v.4M271.6 137.6h4.9M271.6 137.6v5.2"/>
<path d="M271.8 136.2l.8 .9-.2 .2-.3-.4-.8-.3M271.8 136.2h3.8v.4M271.8 136.2l-.5 .4M272.1 136.6h3.5M275.6 136.6a.97 .97 0 0 1 .9 1M275.6 136.6a1.02 1.02 0 0 1 1 1M275.6 136.6h.1M276.5 137.6h.1M276.5 137.6v5.2M276.6 137.6v5.2M25.2 144.8l.2 .4M25.2 144.8v40.6"/>
<path d="M25.2 144.5v.3M25.2 144.5l.3 .3M25.4 145.2l3.7 2.1M25.4 145.2v40.6M25.5 144.8l-.1 .4M25.5 144.8l3.7 2.1M29.1 147.3a1.5 1.5 0 0 0 1.5 0M29.1 147.3v40.7M29.2 146.9l1.4 .4M29.2 146.9l-.1 .4M30.6 147.3h.1M30.6 147.3v40.7"/>
<path d="M34.4 146.6v28.5M34.6 146.6v28.6M35.1 146.6v29M38.8 145.3a.72 .72 0 0 0 .7 .5 .72 .72 0 0 0 .7-.4M38.9 145.1a.75 .75 0 0 0 1.2 .1M39.2 143.6a1.75 1.75 0 0 0-1.9 1.7 1.75 1.75 0 0 0 1.6 1.8l.8 .1M39.2 143.5a1.88 1.88 0 0 0-1.9 1.7M39.2 143.3l-.1 .5M39.7 147.2l.1 .4M39.8 147.6l-.1 .6M41.7 145.1l.3 .6 .8 .2M42.8 145.9v.2"/>
<path d="M50.9 145.7a.83 .83 0 0 0 .9-.9 .83 .83 0 0 0-1.1-.7l-8.1 .4a.85 .85 0 0 0-.9 .9 .85 .85 0 0 0 1.1 .7M50.9 145.7l-8.1 .4M50.9 145.5l-8.1 .4M50.9 145.5v.2M51.8 144.9l-.1 .1a.85 .85 0 0 1-.8 .5M53 144.6l.3 .6 .7 .2M54 145.4v.2M62.1 145.2a.83 .83 0 0 0 .9-.9 .83 .83 0 0 0-1.1-.7l-8.1 .4a.8 .8 0 0 0-.9 .7 .8 .8 0 0 0 .9 .8l.2 .1M62.1 145.2l-8.1 .4M62.1 145v.2M62.1 145l-8.1 .4M63 144.4l-.3 .5-.6 .1"/>
<path d="M64.2 144l.3 .6 .8 .3M65.3 144.9v.2M66.5 155.5a.96 .96 0 0 0-.3-1.2 .96 .96 0 0 0-1.3 .2l-6.8 7.1a.95 .95 0 0 0 .3 1.2 .95 .95 0 0 0 1.3-.2M66.5 155.5l-6.8 7.1M66.5 155.4v.1M66.5 155.4l-6.8 7.1M66.7 152.8a1.06 1.06 0 0 0 1.8 .5M66.7 155l-.2 .4M68.5 153.3l-.1 .2M69 147l-30.4 31.7M69.5 147l-32.2 33.5 .2 .5 .2 .2M70.6 147l-32.9 34.2"/>
<path d="M70.9 145.8l-31.2 1.4M71.9 144.7l-6.6 .4M72.2 146.9l-5.3 5.6a.96 .96 0 0 0 .3 1.2 .96 .96 0 0 0 1.2-.2M72.8 143.1l-1.4 1.5M73.3 143l-1.5 1.6-6.5 .3M73.5 143.1l-8.4 .3a.83 .83 0 0 0-.9 1 .83 .83 0 0 0 1.1 .7M74.3 141.6h.1M74.4 142.4l.2 .3M74.6 142.7l-3.3 3.5M74.8 146.8l-6.3 6.5M74.8 142.4l-.2 .3M74.9 146.8l-6.5 6.7"/>
<path d="M75.1 142.4l-.5 .3M75.4 145.6l-2 .1M75.5 146a1.02 1.02 0 0 0-.7-.9 1.02 1.02 0 0 0-1.1 .3l-.7 .7M75.7 143.7a.72 .72 0 0 0 .6 .6 .72 .72 0 0 0 .8-.4M75.8 143.6a.72 .72 0 0 0 1.2 .2M75.8 143.6l.6 .3 .6-.2M75.9 143.5l.5 .2 .6-.1M76.1 142.4l-36.9 1.7-.1-.3M76.1 142.1l-37 1.7M76.1 142.1v.3M76.1 141.6l.1-.1v.2M76.1 142.1a2.08 2.08 0 0 1 2.4 2.4l-.4 .6"/>
<path d="M76.1 141.6v.5M76.1 141.6l-36.9 1.7M76.1 141.6v.2M76.1 141.5l-36.9 1.7v.1M76.1 141.8l.1 .1M76.1 141.8v.6M76.2 141.9a2.09 2.09 0 0 1 2.4 2.1M76.2 141.7a2.1 2.1 0 0 1 2.4 2.3M76.2 141.9h-.1a2.14 2.14 0 0 1 2.5 2.1M76.2 141.7v.2M76.5 141.3l-1.3 .2M76.5 141.1l3.9 .2v.4a1.92 1.92 0 0 0-1.4 1.8 1.92 1.92 0 0 0 1.4 1.9"/>
<path d="M76.5 141.1l-.9 .1-.8 .4M76.5 141.3l3.9 .2M76.5 141.1v.2M76.6 146.7l-33 34.4M76.6 146.4v.3M76.6 146.4l-36.9 1.8M76.6 146.7l-36.9 1.7v-.2M76.7 145.9l-36.9 1.7M76.7 145.9l-.1 .5M76.7 145.9l-.1 .8M77.2 146.6v16.7l-31.5 18.2M78.1 145.1l-1.4 1.5"/>
<path d="M78.2 145.5v17.6M78.4 144.8l-.2 .1M78.4 144.8l.3 .2M78.4 144.8v.1M78.5 144.7l-.1 .1M78.6 144v.1M78.6 145.1l-34.5 36 33.1 8.8v.2M78.7 145l-.1 .2-.5-.1M78.7 145.5v17.3M78.7 144.8v.2M79 153.9v6.9l1 .6M79 153.9l.4-.3 3.4 5.8"/>
<path d="M79 153.9l3.3 5.8M79 143.2l.2 .9 .5 .6 .7 .5v.4l-2.2-.1M79.9 158.6a1.38 1.38 0 0 1 2 .5l.4 .6M80.6 159.9a.69 .69 0 0 1 .8 .4 .69 .69 0 0 1-.1 .8 .89 .89 0 0 1-.7-1.2zM80.8 159.8a.95 .95 0 0 0 .7 1.2 .95 .95 0 0 1-.7-1.2zM82.1 159.8a1.93 1.93 0 0 0-2.3-1.2l-.3 .7 .1 1 2.2 5.3h.2M82.1 159.8l3.4 5.8M82.3 159.7l-.2 .1M82.3 159.7l3.4 5.7M82.4 158v.8M82.7 157.6l-.2 1.5M82.7 157.6l-.3 .4"/>
<path d="M82.8 159.4l.4 1.1v.7M82.8 159.4l-.5 .3M84.6 155.7l.1 .1M84.7 155.8v.3l-2 .4M86.7 151.2l-.1 .3a4.3 4.3 0 0 0-2.3 3.9l.4 .4M86.7 151.2l-4 1.3M86.7 151.2l-.2-.1-3.8 1.2M196.3 143.8v.6h.6M196.9 143.8v.6M197.4 143.5h3.2v.3M197.4 143.5h-8.7v.3h13.5M197.4 143.5v.3"/>
<path d="M201.2 142.8h1.2M201.2 142.8a1.02 1.02 0 0 0 1 1M202.2 143.8h.2M202.4 142.8v1M202.4 142.8h5.4M202.4 143.8h5.4M207.2 143.8v.6h-10.3M207.8 141.6v2.2M207.8 141.6h.6M208.4 141.6v2.4h-.6v-.2M208.4 142.6h61.1M269.5 141.6v2.4h.6v-.2"/>
<path d="M269.5 141.6h.6M270.1 141.6v2.2M270.1 142.8h.4M270.1 143.8h.4M270.5 142.8h1.1M270.5 143.8h.3M270.5 142.8v1M270.8 143.8h4.8M271.6 142.8a.91 .91 0 0 1-.8 1M271.6 142.8h4.9M275.6 143.8h.1M276.5 142.8a.97 .97 0 0 1-.9 1"/>
<path d="M276.5 142.8h.1M276.6 142.8a1.02 1.02 0 0 1-1 1M33 174.7v8.6l4.8 .2M33 174.7h.5M33.5 174.7l5.2 4.4M33.6 174.3l-.6 .4M33.6 174.3l-.1 .4M33.6 174.3l5.1 4.4M49 173.8a.96 .96 0 0 0-.3-1.3 .96 .96 0 0 0-1.3 .2l-6.8 7.1-.2 .4M49 173.6l-6.7 7-1.9-.5M49 173.8l-6.7 6.9M49 173.6v.2"/>
<path d="M49.2 171a1.06 1.06 0 0 0 1.8 .6M49.2 173.3l-.2 .3M51 171.6l-.1 .2M57.8 164.6a.95 .95 0 0 0-.3-1.2 .95 .95 0 0 0-1.3 .2l-6.8 7.1a.96 .96 0 0 0 .3 1.2 .96 .96 0 0 0 1.2-.1M57.8 164.6l-6.9 7.2M57.8 164.5v.1M57.8 164.5l-6.8 7.1M57.9 161.9a1.09 1.09 0 0 0 1.8 .6M58 164.1l-.2 .4M59.7 162.5v.1M78.2 163.1a1.03 1.03 0 0 1-.5 1.1 1.03 1.03 0 0 1-1.2-.2l-.3-.1M78.6 163.5l-.3 .3-.6 .4"/>
<path d="M78.6 163.5a.42 .42 0 0 1-.2 .4 .42 .42 0 0 1-.4 .1M78.6 163.5h.1M78.7 162.8l-.1 .7M78.7 162.8l-.5 .3M79.4 163.4l-1 .6M79.6 162.9l-.2 .5M79.6 162.9l-1 .6M80.4 162.3l-.8 .6M80.5 162.5l-1.1 .9M81.2 160.1l.3 .4M82 165.6a1.17 1.17 0 0 1 .6-1.1 1.17 1.17 0 0 1 1.3 .1l1.4 1M82.6 164.5l-.3 .4-.1 .6-.2 .1"/>
<path d="M85.5 165.6h-.2M85.7 165.4l-.2 .2M85.7 165.4l-.4 .2M25.2 185.4a2.93 2.93 0 0 0 1.3 2.7M25.2 185.4l.2 .4M25.4 185.8l.3 1.4 .4 .6 .4 .3M25.4 185.8l3.7 2.2M26.5 188.1l3.7 2.1M29.1 188a1.5 1.5 0 0 0 1.5 0M29.1 188l.1 .9a1.84 1.84 0 0 0 1 1.3M30.6 188l.2 .8 .6 .5M30.6 188a1.63 1.63 0 0 0 2 1.9"/>
<path d="M33 190.1a2.88 2.88 0 0 1-2.8 .1M34 184.8a1.88 1.88 0 0 0-2.6 .9l-.6 1.1-.2 1.2M34.3 185.1a1.34 1.34 0 0 0-2.1 .2 3.5 3.5 0 0 0-1.2 3.7l.4 .4h.4M34.4 183.3v1.9M34.6 183.3v2M35.1 183.4v2.2M35.6 187.8a1.29 1.29 0 0 1 1.9-.4 2.92 2.92 0 0 1-1.7 3.7 .95 .95 0 0 1-.9-.3 .95 .95 0 0 1-.3-.9l.3-1.1zM35.7 187.5a1.34 1.34 0 0 1 2-.3 3.3 3.3 0 0 1-2.3 4.2 1.25 1.25 0 0 1-.9-1.8l.4-1.2zM37.3 181.9v.2M37.5 186.9l-3.6-2a2.13 2.13 0 0 0-2.5 1.5 2.25 2.25 0 0 0 0 2.8l3.6 2.1M37.6 181.1l-.3 .8M37.6 181.1l-.3 .8z"/>
<path d="M37.7 181.2a1.76 1.76 0 0 0-.2 1.9 1.76 1.76 0 0 0 1.6 1h.4a2.16 2.16 0 0 0 1.7-.6M38.7 185l36.9 9.9 .1-.2M38.7 184.8v.2M38.7 184.8l37 9.9M38.7 184.5v.5M38.8 184.3l-.1 .5M38.8 184.3l36.9 9.9M38.8 184.3l-.1 .2M38.8 182.2a.69 .69 0 0 0 .6 .5 .69 .69 0 0 0 .7-.4M38.8 184l-.1 .5M38.9 182.1a.72 .72 0 0 0 1.2 .1M38.9 184l-.1 .3"/>
<path d="M39 182l.5 .2 .5-.1M39.3 185.2l-2.4 1.4M39.9 184.1l35.9 9.7M40.1 180.9l36.9 9.9 .1-.2M40.2 180.7l-.1 .2M40.2 180.7l36.9 9.9M40.2 180.2v.5M40.2 180.2l37 9.9M40.2 180.2l-.1 .7M41.2 183.5l.5 .1M41.8 183.5l.5 .3M41.8 183.4l1.2-1.2 8 2.2a.81 .81 0 0 1 .8 1 .81 .81 0 0 1-1 .6h-.3"/>
<path d="M41.9 183.4l.4 .2M42.3 183.8l8.2 2.2M42.3 183.6v.2M42.3 183.6l8.3 2.2M43 181.7l-1.8 1.8M44 182.5l-1.8 1M50.6 185.8l-.1 .2M51.8 185.2l-.1 .2a.96 .96 0 0 1-1.1 .4M52.9 185.8l.2 .6 .5 .2M53.6 186.8a.83 .83 0 0 1-.7-1.1 .83 .83 0 0 1 1.2-.5l8.2 2.2a.83 .83 0 0 1 .7 1.1 .83 .83 0 0 1-1.2 .5M53.6 186.8l8.2 2.2M53.6 186.6l8.2 2.2"/>
<path d="M53.6 186.6v.2M61.8 188.8v.2M63.1 188.2l-.4 .5-.9 .1M64.2 188.8l.2 .6 .5 .2M64.9 189.8a.84 .84 0 0 1-.7-1.1 .84 .84 0 0 1 1.2-.4l8.2 2.2a.83 .83 0 0 1 .7 1 .83 .83 0 0 1-1.2 .5M64.9 189.8l8.2 2.2M64.9 189.6v.2M64.9 189.6l8.2 2.2M73.1 191.8v.2M74.1 190.7l-.2 .7M74.2 190.8l-.3 1M74.3 191.3l-.4 .5h-.8"/>
<path d="M75.7 194.2v.5M75.8 191.9a.7 .7 0 0 0 .6 .5 .7 .7 0 0 0 .7-.4M75.8 191.8a.74 .74 0 0 0 1.3 .2M75.8 191.7a.79 .79 0 0 0 1.2 .2M75.8 193.8l-.1 .4M76 191.6a.61 .61 0 0 1 .9 .1 .61 .61 0 0 1-.3 .9 .61 .61 0 0 1-.7-.2 .61 .61 0 0 1 .1-.8zM76.1 189.6h.4M76.5 189.5h-.8M76.5 189.5v.1M76.5 189.6l4.4 .2 .1-.2M76.5 189.5l4.5 .1M77 193.8l3.9 .1"/>
<path d="M77.1 190.4a1.75 1.75 0 0 1 1.5 2 1.75 1.75 0 0 1-2 1.4h-.8M77.1 190.2a1.82 1.82 0 0 1 1.5 2.1M77.2 190.1l-.1 .5M79.6 191.5l.1 .7 .3 .6 1 .8M80.9 190.1a1.88 1.88 0 0 0-1.4 1.8 1.88 1.88 0 0 0 1.4 1.8l.1-.1M81 189.6l-.1 .5M81 193.6l-.1 .3M81 189.9l-.1 .2M81 193.8l-.1 .1"/>
<circle cx="101.5" cy="37.6" r=".67"/>
<circle cx="158.4" cy="33.6" r=".68"/>
<circle cx="198.4" cy="37.6" r=".67"/>
<circle cx="26.9" cy="84.8" r="2.49"/>
<circle cx="26.9" cy="84.9" r="2.6"/>
<circle cx="26.9" cy="84.8" r="2.2"/>
<circle cx="101.5" cy="86.6" r=".67"/>
<circle cx="158.4" cy="83.6" r=".67"/>
<circle cx="198.4" cy="86.6" r=".67"/>
<circle cx="39.6" cy="145.5" r=".63"/>
<circle cx="76.5" cy="143.9" r=".63"/>
<circle cx="205" cy="140.2" r="2.5"/>
<circle cx="205" cy="140.2" r="2.4"/>
<circle cx="205" cy="140.2" r="2.61"/>
<circle cx="39.5" cy="182.4" r=".63"/>
</g>
<g font-size="8.5">
<text x="228.3" y="180.3">Radiator1</text>
<text x="221.5" y="196.7">01-520-0001</text>
</g>
<text font-size="3.9" x="282.9" y="193.6">A4</text>
<text font-size="3.2" x="171.6" y="195.7">Per Drawings</text>
<g font-size="2.5">
<text x="23.1" y="8.2">1</text>
<text x="72.7" y="8.2">2</text>
<text x="122.7" y="8.2">3</text>
<text x="172.7" y="8.2">4</text>
<text x="222.7" y="8.2">5</text>
<text x="272.7" y="8.2">6</text>
<text x="6.7" y="30.7">A</text>
<text x="288.7" y="30.7">A</text>
<text x="6.7" y="80.7">B</text>
<text x="288.7" y="80.7">B</text>
<text x="6.7" y="130.7">C</text>
<text x="288.7" y="129.7">C</text>
<text x="156.3" y="163.2">1.0</text>
<text x="6.7" y="180.7">D</text>
<text x="23.1" y="203.2">1</text>
<text x="72.7" y="203.2">2</text>
</g>
<g font-size="2">
<text x="105.4" y="152.6">UNLESS OTHERWISE SPECIFIED:</text>
<text x="105.4" y="155.1">DIMENSIONS ARE IN MILLIMETERS</text>
<text x="139.2" y="152.6">FINISH:</text>
<text x="186.1" y="152.5">DEBUR AND</text>
<text x="186.1" y="155">BREAK SHARP</text>
<text x="105.4" y="157.6">SURFACE FINISH:</text>
<text x="105.4" y="160.1">TOLERANCES:</text>
<text x="186.1" y="157.5">EDGES</text>
<text x="107" y="162.6">LINEAR:</text>
<text x="107" y="165.1">ANGULAR:</text>
<text x="139.9" y="162.6">REVISION</text>
<text x="119.1" y="170">NAME</text>
<text x="134.8" y="169.9">SIGNATURE</text>
<text x="148.8" y="173.9">06 Nov 2013</text>
<text x="152" y="169.9">DATE</text>
<text x="204.8" y="170.2">TITLE:</text>
<text x="105" y="174.1">DRAWN</text>
<text x="105.2" y="178.3">CHK'D</text>
<text x="115.9" y="174.1">JJLudemann</text>
<text x="105.2" y="182.4">APPV'D</text>
<text x="105.3" y="186.8">MFG</text>
<text x="105.5" y="191.1">Q.A</text>
<text x="160.5" y="190.5">MATERIAL:</text>
<text x="204.9" y="191.6">DWG NO.</text>
<text x="160.4" y="203.5">WEIGHT:</text>
<text x="204.9" y="203.6">SCALE:1:5</text>
<text x="249.3" y="203.6">SHEET 1 OF 6</text>
</g>
</svg>
